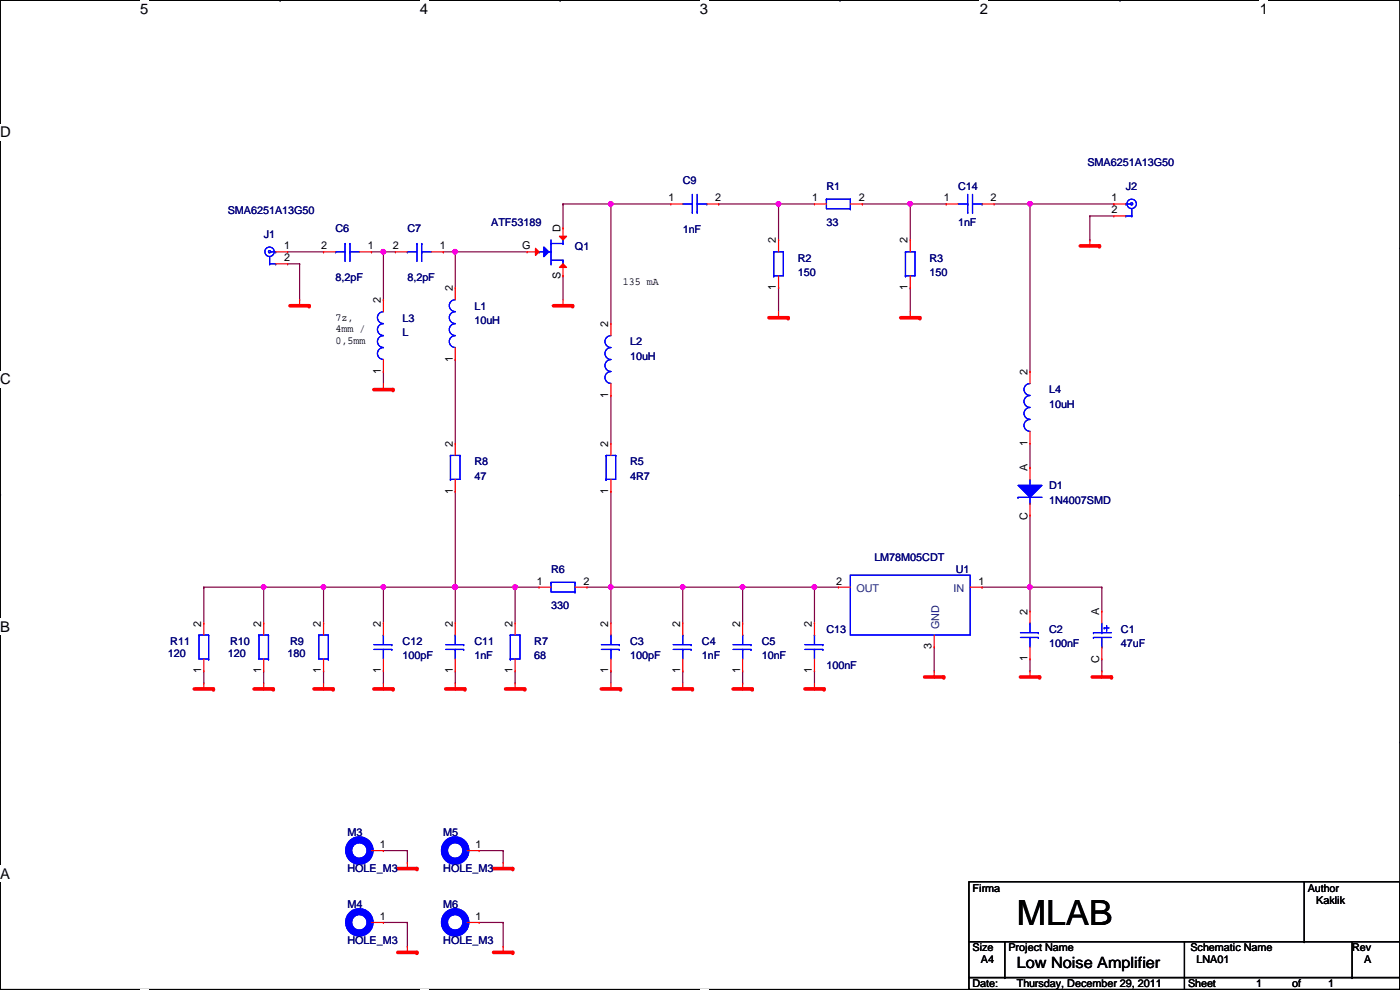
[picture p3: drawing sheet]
<svg xmlns="http://www.w3.org/2000/svg" width="297mm" height="210mm" viewBox="0 0 297 210" stroke-linecap="round" stroke-linejoin="round" font-family="sans-serif">
<path d="M.1 .1h296.9v209.8h-296.9z" fill="none" stroke="#000" stroke-width=".25"/>
<g fill="#fff">
<path d="M29.7 .1h1.8v3.5h-1.8z"/>
<path d="M29.7 209.9h1.8z"/>
</g>
<path d="M59.4 .1h.1M59.4 209.9h.1" fill="none" stroke="#000" stroke-width=".25"/>
<g fill="#fff">
<path d="M89.1 .1h1.7v3.5h-1.7z"/>
<path d="M89.1 209.9h1.7z"/>
</g>
<path d="M118.8 .1h.1M118.8 209.9h.1" fill="none" stroke="#000" stroke-width=".25"/>
<g fill="#fff">
<path d="M148.5 .1h1.7v3.5h-1.7z"/>
<path d="M148.5 209.9h1.7z"/>
</g>
<path d="M178.2 .1h.1M178.2 209.9h.1" fill="none" stroke="#000" stroke-width=".25"/>
<g fill="#fff">
<path d="M207.9 .1h1.7v3.5h-1.7z"/>
<path d="M207.9 209.9h1.7z"/>
</g>
<path d="M237.6 .1h.1M237.6 209.9h.1" fill="none" stroke="#000" stroke-width=".25"/>
<g fill="#fff">
<path d="M267.3 .1h1.7v3.5h-1.7z"/>
<path d="M267.3 209.9h1.7z"/>
<path d="M.1 26.3h2.2v3.5h-2.2z"/>
<path d="M297 26.3v3.5z"/>
<path d="M.1 78.7h2.2v3.5h-2.2z"/>
<path d="M297 78.7v3.5z"/>
</g>
<path d="M.1 52.5h.1M297 52.5h.1" fill="none" stroke="#000" stroke-width=".25"/>
<g fill="#fff">
<path d="M.1 131.2h2v3.5h-2z"/>
<path d="M297 131.2v3.5z"/>
</g>
<path d="M.1 105h.1M297 105h.1" fill="none" stroke="#000" stroke-width=".25"/>
<path d="M.1 105h.1M297 105h.1" fill="none" stroke="#000" stroke-width=".21"/>
<g fill="#fff">
<path d="M.1 183.7h2v3.4h-2z"/>
<path d="M297 183.7v3.4z"/>
</g>
<path d="M.1 157.4h.1M297 157.4h.1" fill="none" stroke="#000" stroke-width=".25"/>
<path d="M96.6 53.4h.1M96.6 53.4h15.2" fill="none" stroke="#800040" stroke-width=".25"/>
<circle cx="96.6" cy="53.4" r=".49" fill="#f0f"/>
<circle cx="96.6" cy="53.4" r=".49" fill="none" stroke="#f0f" stroke-width=".25"/>
<path d="M81.3 53.4h.1M81.3 53.4h2.6M119.4 43.3h.1M119.4 43.3v5M129.6 43.3h.1M129.6 43.3h12.7M165.2 43.3h.1M165.2 43.3h7.6" fill="none" stroke="#800040" stroke-width=".25"/>
<circle cx="165.1" cy="43.2" r=".49" fill="#f0f"/>
<circle cx="165.1" cy="43.2" r=".49" fill="none" stroke="#f0f" stroke-width=".25"/>
<path d="M165.2 43.3h.1M165.2 43.3v7.6M182.9 43.3h.1M182.9 43.3h10.2" fill="none" stroke="#800040" stroke-width=".25"/>
<circle cx="193.1" cy="43.2" r=".49" fill="#f0f"/>
<circle cx="193.1" cy="43.2" r=".49" fill="none" stroke="#f0f" stroke-width=".25"/>
<path d="M119.4 58.5h.1M119.4 58.5v5.1M193.1 43.3h.1M193.1 43.3v7.6M165.2 61h.1M165.2 61v5.1M193.1 61h.1M193.1 61v5.1M218.5 124.6h.1M218.5 124.6h15.2" fill="none" stroke="#800040" stroke-width=".25"/>
<circle cx="218.5" cy="124.5" r=".49" fill="#f0f"/>
<circle cx="218.5" cy="124.5" r=".49" fill="none" stroke="#f0f" stroke-width=".25"/>
<path d="M129.6 124.6h.1M129.6 124.6h15.2M129.6 124.6v7.6M144.8 124.6h.1M144.8 124.6v7.6M172.8 124.6h.1M172.8 124.6h5.1M218.5 124.6h.1M218.5 124.6v5M233.7 124.6h.1M233.7 124.6v5" fill="none" stroke="#800040" stroke-width=".25"/>
<circle cx="129.6" cy="124.5" r=".49" fill="#f0f"/>
<circle cx="129.6" cy="124.5" r=".49" fill="none" stroke="#f0f" stroke-width=".25"/>
<path d="M144.8 124.6h.1M144.8 124.6h12.7M157.5 124.6h.1M157.5 124.6v7.6" fill="none" stroke="#800040" stroke-width=".25"/>
<circle cx="144.8" cy="124.5" r=".49" fill="#f0f"/>
<circle cx="144.8" cy="124.5" r=".49" fill="none" stroke="#f0f" stroke-width=".25"/>
<g fill="none" stroke="#800040" stroke-width=".25">
<path d="M61 53.4h7.6M61 56h2.6M63.6 56h.1M63.6 56v7.6M68.6 53.4h.1M78.8 53.4h.1M78.8 53.4h2.5v10.2M94 53.4h.1M94 53.4h2.6M152.5 43.3h.1M152.5 43.3h12.7M231.2 45.8h.1"/>
<path d="M231.2 50.9h.1M231.2 45.8h5.1M231.2 45.8v5.1M63.6 63.6h.1M81.3 63.6h.1M208.3 124.6h.1M208.3 124.6h10.2"/>
</g>
<circle cx="81.3" cy="53.4" r=".49" fill="#f0f"/>
<circle cx="81.3" cy="53.4" r=".49" fill="none" stroke="#f0f" stroke-width=".25"/>
<path d="M129.6 43.3h.1M129.6 43.3v25.4M81.3 78.8h.1M81.3 78.8v2.6" fill="none" stroke="#800040" stroke-width=".25"/>
<circle cx="129.6" cy="43.2" r=".49" fill="#f0f"/>
<circle cx="129.6" cy="43.2" r=".49" fill="none" stroke="#f0f" stroke-width=".25"/>
<path d="M119.4 43.3h.1M119.4 43.3h10.2M96.6 104.2h.1M96.6 104.2v20.4M55.9 124.6h.1M55.9 124.6h12.7" fill="none" stroke="#800040" stroke-width=".25"/>
<circle cx="96.6" cy="124.5" r=".49" fill="#f0f"/>
<circle cx="96.6" cy="124.5" r=".49" fill="none" stroke="#f0f" stroke-width=".25"/>
<g fill="none" stroke="#800040" stroke-width=".25">
<path d="M96.6 53.4h.1M96.6 53.4v7.6M96.6 76.3h.1M96.6 76.3v17.8M129.6 83.9h.1M129.6 83.9v10.2M129.6 104.2h.1M129.6 104.2v20.4M68.6 124.6h.1M68.6 124.6v7.6M81.3 124.6h.1M81.3 124.6h28"/>
<path d="M109.3 124.6h.1M124.5 124.6h5.1M129.6 124.6h.1"/>
</g>
<circle cx="81.3" cy="124.5" r=".49" fill="#f0f"/>
<circle cx="81.3" cy="124.5" r=".49" fill="none" stroke="#f0f" stroke-width=".25"/>
<path d="M81.3 124.6h.1M81.3 124.6v7.6M96.6 124.6h.1M96.6 124.6v7.6" fill="none" stroke="#800040" stroke-width=".25"/>
<circle cx="96.6" cy="124.5" r=".49" fill="#f0f"/>
<circle cx="96.6" cy="124.5" r=".49" fill="none" stroke="#f0f" stroke-width=".25"/>
<path d="M109.3 124.6h.1M109.3 124.6v7.6" fill="none" stroke="#800040" stroke-width=".25"/>
<circle cx="109.3" cy="124.5" r=".49" fill="#f0f"/>
<circle cx="109.3" cy="124.5" r=".49" fill="none" stroke="#f0f" stroke-width=".25"/>
<path d="M68.6 124.6h.1M68.6 124.6h12.7M109.3 124.6h.1M109.3 124.6h5.1" fill="none" stroke="#800040" stroke-width=".25"/>
<circle cx="68.6" cy="124.5" r=".49" fill="#f0f"/>
<circle cx="68.6" cy="124.5" r=".49" fill="none" stroke="#f0f" stroke-width=".25"/>
<g fill="none" stroke="#800040" stroke-width=".25">
<path d="M236.3 43.3h.1M236.3 43.3h-17.8v35.5M218.5 78.8h.1M198.2 137.3v5M68.6 142.3h.1M68.6 142.3v2.6M81.3 144.9h.1M81.3 142.3v2.6M96.6 144.9h.1M96.6 142.3v2.6M109.3 144.9h.1M109.3 142.3v2.6"/>
<path d="M129.6 142.3h.1M129.6 142.3v2.6M144.8 142.3h.1M144.8 142.3v2.6M198.2 142.3h.1"/>
</g>
<circle cx="218.5" cy="43.2" r=".49" fill="#f0f"/>
<circle cx="218.5" cy="43.2" r=".49" fill="none" stroke="#f0f" stroke-width=".25"/>
<path d="M218.5 109.3v15.3M172.8 124.6h.1M172.8 124.6v7.6M218.5 124.6h.1M218.5 139.8v2.5M233.7 139.8v2.5M157.5 144.9h.1M157.5 142.3v2.6M172.8 142.3h.1M172.8 142.3v2.6M218.5 142.3h.1M233.7 142.3h.1" fill="none" stroke="#800040" stroke-width=".25"/>
<circle cx="172.8" cy="124.5" r=".49" fill="#f0f"/>
<circle cx="172.8" cy="124.5" r=".49" fill="none" stroke="#f0f" stroke-width=".25"/>
<path d="M157.5 124.6h.1M157.5 124.6h15.3" fill="none" stroke="#800040" stroke-width=".25"/>
<circle cx="157.5" cy="124.5" r=".49" fill="#f0f"/>
<circle cx="157.5" cy="124.5" r=".49" fill="none" stroke="#f0f" stroke-width=".25"/>
<g fill="none" stroke="#800040" stroke-width=".25">
<path d="M193.1 43.3h7.6M200.7 43.3h.1M210.9 43.3h7.6M218.5 43.3h.1M218.5 99.2h.1M218.5 94.1v5.1M43.2 124.6h.1M43.2 124.6v7.6M55.9 124.6h.1M55.9 124.6v7.6M81.3 180.4h5.1M81.3 195.7h5.1"/>
<path d="M86.4 180.4h.1M86.4 183h.1M86.4 195.7h.1M86.4 180.4v2.6M86.4 195.7v5.1M101.7 180.4h5M101.7 195.7h5M106.7 195.7h.1M106.7 180.4h.1M106.7 183h.1M106.7 180.4v2.6M106.7 195.7v5.1"/>
<path d="M86.4 200.8h.1M106.7 200.8h.1"/>
</g>
<circle cx="55.9" cy="124.5" r=".49" fill="#f0f"/>
<circle cx="55.9" cy="124.5" r=".49" fill="none" stroke="#f0f" stroke-width=".25"/>
<path d="M43.2 124.6h.1M43.2 124.6h12.7M43.2 144.9h.1M43.2 142.3v2.6M55.9 144.9h.1M55.9 142.3v2.6" fill="none" stroke="#800040" stroke-width=".25"/>
<path d="M165.2 67.4h.1M165.2 66.1v1.3" fill="none" stroke="#f00" stroke-width=".25"/>
<path d="M163.1 67.4h4.1" fill="none" stroke="#f00" stroke-width=".76"/>
<circle cx="167.2" cy="67.4" r=".38" fill="#f00"/>
<path d="M193.1 67.4h.1M193.1 66.1v1.3" fill="none" stroke="#f00" stroke-width=".25"/>
<path d="M191.1 67.4h4" fill="none" stroke="#f00" stroke-width=".76"/>
<circle cx="195.1" cy="67.4" r=".38" fill="#f00"/>
<path d="M119.4 64.9h.1M119.4 63.6v1.3" fill="none" stroke="#f00" stroke-width=".25"/>
<path d="M117.4 64.9h4.1" fill="none" stroke="#f00" stroke-width=".76"/>
<circle cx="121.5" cy="64.9" r=".38" fill="#f00"/>
<path d="M81.3 82.6h.1M81.3 81.4v1.2" fill="none" stroke="#f00" stroke-width=".25"/>
<path d="M79.3 82.6h4.1" fill="none" stroke="#f00" stroke-width=".76"/>
<circle cx="83.4" cy="82.6" r=".38" fill="#f00"/>
<path d="M198.2 143.6h.1M198.2 142.3v1.3" fill="none" stroke="#f00" stroke-width=".25"/>
<path d="M196.2 143.6h4" fill="none" stroke="#f00" stroke-width=".76"/>
<circle cx="200.2" cy="143.6" r=".38" fill="#f00"/>
<path d="M157.5 146.1h.1M157.5 144.9v1.2" fill="none" stroke="#f00" stroke-width=".25"/>
<path d="M155.5 146.1h4.1" fill="none" stroke="#f00" stroke-width=".76"/>
<circle cx="159.6" cy="146.1" r=".38" fill="#f00"/>
<path d="M144.8 146.1h.1M144.8 144.9v1.2" fill="none" stroke="#f00" stroke-width=".25"/>
<path d="M142.8 146.1h4.1" fill="none" stroke="#f00" stroke-width=".76"/>
<circle cx="146.9" cy="146.1" r=".38" fill="#f00"/>
<path d="M129.6 146.1h.1M129.6 144.9v1.2" fill="none" stroke="#f00" stroke-width=".25"/>
<path d="M127.6 146.1h4" fill="none" stroke="#f00" stroke-width=".76"/>
<circle cx="131.6" cy="146.1" r=".38" fill="#f00"/>
<path d="M63.6 64.9h.1M63.6 63.6v1.3" fill="none" stroke="#f00" stroke-width=".25"/>
<path d="M61.5 64.9h4.1" fill="none" stroke="#f00" stroke-width=".76"/>
<circle cx="65.6" cy="64.9" r=".38" fill="#f00"/>
<path d="M231.2 52.2h.1M231.2 50.9v1.3" fill="none" stroke="#f00" stroke-width=".25"/>
<path d="M229.2 52.2h4" fill="none" stroke="#f00" stroke-width=".76"/>
<circle cx="233.2" cy="52.2" r=".38" fill="#f00"/>
<path d="M68.6 146.1h.1M68.6 144.9v1.2" fill="none" stroke="#f00" stroke-width=".25"/>
<path d="M66.6 146.1h4.1" fill="none" stroke="#f00" stroke-width=".76"/>
<circle cx="70.7" cy="146.1" r=".38" fill="#f00"/>
<path d="M109.3 146.1h.1M109.3 144.9v1.2" fill="none" stroke="#f00" stroke-width=".25"/>
<path d="M107.2 146.1h4.1" fill="none" stroke="#f00" stroke-width=".76"/>
<circle cx="111.3" cy="146.1" r=".38" fill="#f00"/>
<path d="M96.6 146.1h.1M96.6 144.9v1.2" fill="none" stroke="#f00" stroke-width=".25"/>
<path d="M94.5 146.1h4.1" fill="none" stroke="#f00" stroke-width=".76"/>
<circle cx="98.6" cy="146.1" r=".38" fill="#f00"/>
<path d="M81.3 146.1h.1M81.3 144.9v1.2" fill="none" stroke="#f00" stroke-width=".25"/>
<path d="M79.3 146.1h4.1" fill="none" stroke="#f00" stroke-width=".76"/>
<circle cx="83.4" cy="146.1" r=".38" fill="#f00"/>
<path d="M218.5 143.6h.1M218.5 142.3v1.3" fill="none" stroke="#f00" stroke-width=".25"/>
<path d="M216.5 143.6h4" fill="none" stroke="#f00" stroke-width=".76"/>
<circle cx="220.5" cy="143.6" r=".38" fill="#f00"/>
<path d="M233.7 143.6h.1M233.7 142.3v1.3" fill="none" stroke="#f00" stroke-width=".25"/>
<path d="M231.7 143.6h4.1" fill="none" stroke="#f00" stroke-width=".76"/>
<circle cx="235.8" cy="143.6" r=".38" fill="#f00"/>
<path d="M172.8 146.1h.1M172.8 144.9v1.2" fill="none" stroke="#f00" stroke-width=".25"/>
<path d="M170.8 146.1h4" fill="none" stroke="#f00" stroke-width=".76"/>
<circle cx="174.8" cy="146.1" r=".38" fill="#f00"/>
<path d="M86.4 184.2h.1M86.4 183v1.2" fill="none" stroke="#f00" stroke-width=".25"/>
<path d="M84.4 184.2h4.1" fill="none" stroke="#f00" stroke-width=".76"/>
<circle cx="88.5" cy="184.2" r=".38" fill="#f00"/>
<path d="M86.4 202h.1M86.4 200.8v1.2" fill="none" stroke="#f00" stroke-width=".25"/>
<path d="M84.4 202h4.1" fill="none" stroke="#f00" stroke-width=".76"/>
<circle cx="88.5" cy="202" r=".38" fill="#f00"/>
<path d="M106.7 202h.1M106.7 200.8v1.2" fill="none" stroke="#f00" stroke-width=".25"/>
<path d="M104.7 202h4.1" fill="none" stroke="#f00" stroke-width=".76"/>
<circle cx="108.8" cy="202" r=".38" fill="#f00"/>
<path d="M106.7 184.2h.1M106.7 183v1.2" fill="none" stroke="#f00" stroke-width=".25"/>
<path d="M104.7 184.2h4.1" fill="none" stroke="#f00" stroke-width=".76"/>
<circle cx="108.8" cy="184.2" r=".38" fill="#f00"/>
<path d="M55.9 146.1h.1M55.9 144.9v1.2" fill="none" stroke="#f00" stroke-width=".25"/>
<path d="M53.9 146.1h4.1" fill="none" stroke="#f00" stroke-width=".76"/>
<circle cx="58" cy="146.1" r=".38" fill="#f00"/>
<path d="M43.2 146.1h.1M43.2 144.9v1.2" fill="none" stroke="#f00" stroke-width=".25"/>
<path d="M41.2 146.1h4.1" fill="none" stroke="#f00" stroke-width=".76"/>
<circle cx="45.3" cy="146.1" r=".38" fill="#f00"/>
<path d="M205.6 187h91.4v12.7h-91.4zM205.6 199.7h91.4v7.7h-91.4zM213.2 199.7v7.7M251.3 199.7v10.2M276.7 199.7h.1M276.7 187v12.7M286.8 199.7v7.7M205.6 207.4h91.4v2.5h-91.4zM213.2 207.4h.1M251.3 207.4h.1M251.3 209.9h.1M286.8 207.4h.1" fill="none" stroke="#000" stroke-width=".25"/>
<path d="M144.8 43.3h2.1M146.9 43.3h.1M146.9 45h.1M146.9 41.2v3.8M147.9 45h.1M147.9 43.3h2M147.9 41.2v3.8M149.9 43.3h.1M216 105.5h.1M216 105.5h5M218.5 106.8h.1M218.5 105.5v1.3" fill="none" stroke="#00f" stroke-width=".25"/>
<path d="M142.3 43.3h.1M142.3 43.3h2.5M149.9 43.3h2.6M152.5 43.3h.1" fill="none" stroke="#f00" stroke-width=".25"/>
<path d="M216 103h5l-2.5 2.5z" fill="#00f"/>
<path d="M216 103h5l-2.5 2.5zM216 105.5h.1M216 105.5h5M218.5 103h.1M218.5 106.8h.1M218.5 101.7v1.3M218.5 105.5v1.3" fill="none" stroke="#00f" stroke-width=".25"/>
<path d="M216 103h5l-2.5 2.5z" fill="#00f"/>
<g fill="none" stroke="#00f" stroke-width=".25">
<path d="M71.2 53.4h.1M71.2 53.4h2M73.2 51.6h.1M73.2 51.6v3.9M74.2 53.4h.1M74.2 51.6h.1M74.2 53.4h2.1M74.2 51.6v3.9M86.4 53.4h.1M86.4 53.4h2.1M88.5 51.6h.1M88.5 51.6v3.9"/>
<path d="M89.5 53.4h.1M89.5 51.6h.1M89.5 53.4h2M89.5 51.6v3.9M164.1 58.5h.1M164.1 53.4h.1M164.1 53.4h2.1M164.1 53.4v5.1M166.2 53.4h.1M166.2 53.4v5.1h-2.1M175.3 42.3h.1M175.3 42.3v2h5.1"/>
<path d="M175.3 42.3h5.1M180.4 44.3h.1M180.4 42.3h.1M180.4 42.3v2M192.1 58.5h.1M192.1 53.4h.1M192.1 53.4h2M192.1 53.4v5.1M194.1 53.4h.1M194.1 53.4v5.1h-2M203.3 43.3h2M205.3 43.3h.1"/>
<path d="M205.3 45h.1M205.3 41.2v3.8M206.3 45h.1M206.3 43.3h2M206.3 41.2v3.8M208.3 43.3h.1M238.8 45.8h.1M238.8 43.3h.1M238.8 43.3h1M238.8 45.8h1.3M239.9 43.1h.3v.3h-.3zM240.1 45.8h.1"/>
<path d="M240.1 44.3v1.5M81.3 71.2a1.25 1.25 0 0 0-1.2 1.3 1.25 1.25 0 0 0 1.2 1.2M81.3 73.7a1.25 1.25 0 0 0-1.2 1.3 1.25 1.25 0 0 0 1.2 1.2M81.3 68.7a1.25 1.25 0 0 0-1.2 1.2 1.25 1.25 0 0 0 1.2 1.3M81.3 66.1a1.25 1.25 0 0 0-1.2 1.3 1.25 1.25 0 0 0 1.2 1.2M95.6 96.6h.1M95.6 96.6v5.1M95.6 96.6h2M97.6 96.6h.1M97.6 96.6v5.1h-2M95.6 101.7h.1M216 103h5l-2.5 2.5z"/>
<path d="M218.5 103h.1M218.5 101.7v1.3M79.3 137.8h3.8M79.3 136.7h3.8M81.3 137.8h.1M81.3 134.7h.1M81.3 134.7v2M81.3 137.8v2M83.1 137.8h.1M83.1 136.7h.1M127.6 137.8h3.8M127.6 136.7h3.8"/>
<path d="M129.6 137.8h.1M129.6 134.7h.1M129.6 134.7v2M129.6 137.8v2M131.4 137.8h.1M131.4 136.7h.1M142.8 137.8h3.8M142.8 136.7h3.8M144.8 137.8h.1M144.8 134.7h.1M144.8 134.7v2M144.8 137.8v2"/>
<path d="M146.6 137.8h.1M146.6 136.7h.1M155.5 137.8h3.8M155.5 136.7h3.8M157.5 137.8h.1M157.5 134.7h.1M157.5 134.7v2M157.5 137.8v2M159.3 137.8h.1M159.3 136.7h.1M170.8 137.8h3.8M170.8 136.7h3.8"/>
<path d="M172.8 137.8h.1M172.8 134.7h.1M172.8 134.7v2M172.8 137.8v2M174.6 137.8h.1M174.6 136.7h.1M180.4 122h25.4v12.7h-25.4zM216.5 135.2h3.8M216.5 134.2h3.8M218.5 135.2h.1M218.5 132.2h.1M218.5 132.2v2"/>
<path d="M218.5 135.2v2.1M220.3 135.2h.1M220.3 134.2h.1M78.5 195.7h.1M78.5 195.7h.3M98.9 180.4h.1M98.9 180.4h.2"/>
<circle cx="240.1" cy="43.2" r="1"/>
</g>
<g fill="none" stroke="#f00" stroke-width=".25">
<path d="M68.6 53.4h.1M68.6 53.4h2.6M76.3 53.4h2.5M78.8 53.4h.1M83.9 53.4h.1M83.9 53.4h2.5M91.5 53.4h2.5M94 53.4h.1M165.2 50.9h.1M165.2 50.9v2.5M165.2 58.5v2.5M172.8 43.3h.1"/>
<path d="M172.8 43.3h2.5M180.4 43.3h2.5M182.9 43.3h.1M193.1 50.9h.1M193.1 50.9v2.5M193.1 58.5v2.5M200.7 43.3h.1M200.7 43.3h2.6M208.3 43.3h2.6M210.9 43.3h.1M236.3 43.3h.1M236.3 45.8h.1"/>
<path d="M236.3 43.3h2.5M236.3 45.8h2.5M81.3 78.8h.1M81.3 63.6h.1M81.3 63.6v2.5M81.3 76.3v2.5M165.2 61h.1M193.1 61h.1M96.6 94.1h.1M96.6 94.1v2.5M218.5 99.2h.1M218.5 99.2v2.5"/>
<path d="M96.6 104.2h.1M96.6 101.7v2.5M218.5 109.3h.1M218.5 106.8v2.5M81.3 132.2h.1M81.3 132.2v2.5M81.3 139.8v2.5M129.6 132.2h.1M129.6 132.2v2.5M129.6 139.8v2.5M144.8 132.2h.1M144.8 132.2v2.5"/>
<path d="M144.8 139.8v2.5M157.5 132.2h.1M157.5 132.2v2.5M157.5 139.8v2.5M172.8 132.2h.1M172.8 132.2v2.5M172.8 139.8v2.5M177.9 124.6h.1M177.9 124.6h2.5M198.2 137.3h.1M198.2 134.7v2.6M205.8 124.6h2.5"/>
<path d="M208.3 124.6h.1M218.5 139.8h.1M218.5 129.6h.1M218.5 129.6v2.6M218.5 137.3v2.5M81.3 142.3h.1M129.6 142.3h.1M144.8 142.3h.1M157.5 142.3h.1M172.8 142.3h.1M78.8 195.7h2.5M81.3 195.7h.1"/>
<path d="M99.1 180.4h2.6M101.7 180.4h.1"/>
</g>
<g fill="none" stroke="#00f" stroke-width="1.5">
<circle cx="76.2" cy="195.7" r="2.27"/>
<circle cx="96.6" cy="180.4" r="2.27"/>
</g>
<path d="M115.4 52.4l1 1-1 1z" fill="#00f"/>
<g fill="none" stroke="#00f" stroke-width=".25">
<path d="M114.4 53.4h.1M114.4 53.4h1M115.4 52.4l1 1-1 1zM116.4 53.4h.5M116.9 51.6h.1M116.9 56h.1M116.9 53.4h.1M116.9 51.6h2.5M116.9 50.9v5.1M116.9 55.2h2.5M119.4 51.6h.1M119.4 55.2h.1"/>
<path d="M119.4 56h.1M119.4 50.9v.7M119.4 55.2v.8"/>
</g>
<path d="M115.4 52.4l1 1-1 1z" fill="#00f"/>
<g fill="none" stroke="#00f" stroke-width=".25">
<path d="M114.4 53.4h.1M114.4 53.4h1M115.4 52.4l1 1-1 1zM116.4 53.4h.5M116.9 51.6h.1M116.9 56h.1M116.9 53.4h.1M116.9 51.6h2.5M116.9 50.9v5.1M116.9 55.2h2.5M119.4 51.6h.1M119.4 55.2h.1"/>
<path d="M119.4 56h.1M119.4 50.9v.7M119.4 55.2v.8"/>
</g>
<path d="M113.6 52.7l.8 .7-.8 .8z" fill="#f00"/>
<path d="M111.8 53.4h.1M111.8 53.4h2.6M113.6 52.7l.8 .7-.8 .8z" fill="none" stroke="#f00" stroke-width=".25"/>
<path d="M118.7 50.1h1.5l-.8 .8z" fill="#f00"/>
<path d="M118.7 50.1h1.5l-.8 .8zM119.4 48.3h.1M119.4 48.3v2.6" fill="none" stroke="#f00" stroke-width=".25"/>
<path d="M118.7 56.7l.7-.7 .8 .7z" fill="#f00"/>
<g fill="none" stroke="#f00" stroke-width=".25">
<path d="M58.5 53.4h2.5M58.5 56h2.5M61 53.4h.1M61 56h.1M118.7 56.7l.7-.7 .8 .7zM119.4 58.5h.1M119.4 56v2.5M96.6 76.3h.1M96.6 61h.1M96.6 61v2.6M96.6 73.7v2.6M129.6 68.7h.1"/>
<path d="M129.6 68.7v2.5M218.5 78.8h.1M218.5 78.8v2.6M129.6 94.1h.1M129.6 83.9h.1M129.6 81.4v2.5M129.6 94.1v2.5M218.5 94.1h.1M218.5 91.5v2.6M129.6 104.2h.1M129.6 101.7v2.5M43.2 132.2h.1"/>
<path d="M43.2 132.2v2.5M43.2 139.8v2.5M55.9 132.2h.1M55.9 132.2v2.5M55.9 139.8v2.5M68.6 132.2h.1M68.6 132.2v2.5M68.6 139.8v2.5M96.6 132.2h.1M96.6 132.2v2.5M96.6 139.8v2.5M109.3 132.2h.1"/>
<path d="M109.3 132.2v2.5M109.3 139.8v2.5M114.4 124.6h.1M114.4 124.6h2.5M122 124.6h2.5M124.5 124.6h.1M233.7 129.6h.1M233.7 139.8h.1M233.7 129.6v2.6M233.7 137.3v2.5M43.2 142.3h.1M55.9 142.3h.1"/>
<path d="M68.6 142.3h.1M96.6 142.3h.1M109.3 142.3h.1M78.8 180.4h2.5M81.3 180.4h.1M99.1 195.7h2.6M101.7 195.7h.1"/>
</g>
<g fill="none" stroke="#00f" stroke-width="1.5">
<circle cx="76.2" cy="180.4" r="2.27"/>
<circle cx="96.6" cy="195.7" r="2.27"/>
</g>
<g fill="none" stroke="#00f" stroke-width=".25">
<path d="M57 53.2h.3v.4h-.3zM57.2 56h.1M57.2 54.4v1.6M57.2 56h1.3M57.5 53.4h1M58.5 56h.1M58.5 53.4h.1M96.6 68.7a1.25 1.25 0 0 0-1.3 1.2 1.25 1.25 0 0 0 1.3 1.3M96.6 71.2a1.25 1.25 0 0 0-1.3 1.3 1.25 1.25 0 0 0 1.3 1.2M96.6 66.1a1.25 1.25 0 0 0-1.3 1.3 1.25 1.25 0 0 0 1.3 1.2M96.6 63.6a1.25 1.25 0 0 0-1.3 1.2 1.25 1.25 0 0 0 1.3 1.3M129.6 73.7a1.27 1.27 0 0 0-1.3 1.3 1.27 1.27 0 0 0 1.3 1.3 1.25 1.25 0 0 0-1.3 1.2 1.25 1.25 0 0 0 1.3 1.3 1.27 1.27 0 0 0-1.3 1.3 1.27 1.27 0 0 0 1.3 1.2"/>
<path d="M129.6 71.2a1.25 1.25 0 0 0-1.3 1.3 1.25 1.25 0 0 0 1.3 1.2M128.6 96.6h.1M128.6 96.6v5.1M128.6 96.6h2M130.6 96.6h.1M130.6 96.6v5.1h-2M218.5 86.4a1.25 1.25 0 0 0-1.3 1.3 1.25 1.25 0 0 0 1.3 1.2M218.5 89a1.25 1.25 0 0 0-1.3 1.2 1.25 1.25 0 0 0 1.3 1.3M218.5 83.9a1.25 1.25 0 0 0-1.3 1.3 1.25 1.25 0 0 0 1.3 1.2M218.5 81.4a1.25 1.25 0 0 0-1.3 1.2 1.25 1.25 0 0 0 1.3 1.3M128.6 101.7h.1M42.2 134.7h.1"/>
<path d="M42.2 134.7v5.1h2.1M42.2 134.7h2.1M44.3 139.8h.1M44.3 134.7h.1M44.3 134.7v5.1M54.9 134.7h.1M54.9 134.7v5.1h2.1M54.9 134.7h2.1M57 139.8h.1M57 134.7h.1M57 134.7v5.1M67.6 134.7h.1"/>
<path d="M67.6 134.7v5.1h2.1M67.6 134.7h2.1M69.7 139.8h.1M69.7 134.7h.1M69.7 134.7v5.1M94.5 137.8h3.9M94.5 136.7h3.9M96.6 137.8h.1M96.6 134.7h.1M96.6 134.7v2M96.6 137.8v2M98.4 137.8h.1"/>
<path d="M98.4 136.7h.1M108.3 139.8h.1M108.3 134.7h.1M108.3 134.7v5.1M108.3 134.7h2M110.3 134.7h.1M110.3 134.7v5.1h-2M116.9 123.5h.1M116.9 123.5v2.1h5.1M116.9 123.5h5.1M122 125.6h.1M122 123.5h.1"/>
<path d="M122 123.5v2.1M232 134.2h.1M232 135.2h.1M232 134.2h3.8M232 135.2h3.8M233.7 134.2h.1M233.7 137.3h.1M233.7 132.2v2M233.7 135.2v2.1M234.3 133.2h.1M234.3 133.2h1M234.8 133.7h.1"/>
<path d="M234.8 132.7v1M78.5 180.4h.1M78.5 180.4h.3M98.9 195.7h.1M98.9 195.7h.2"/>
<circle cx="57.2" cy="53.4" r="1"/>
</g>
<circle cx="96.6" cy="53.4" r=".49" fill="#f0f"/>
<circle cx="96.6" cy="53.4" r=".49" fill="none" stroke="#f0f" stroke-width=".25"/>
<circle cx="165.1" cy="43.2" r=".49" fill="#f0f"/>
<circle cx="165.1" cy="43.2" r=".49" fill="none" stroke="#f0f" stroke-width=".25"/>
<circle cx="193.1" cy="43.2" r=".49" fill="#f0f"/>
<circle cx="193.1" cy="43.2" r=".49" fill="none" stroke="#f0f" stroke-width=".25"/>
<circle cx="218.5" cy="124.5" r=".49" fill="#f0f"/>
<circle cx="218.5" cy="124.5" r=".49" fill="none" stroke="#f0f" stroke-width=".25"/>
<circle cx="129.6" cy="124.5" r=".49" fill="#f0f"/>
<circle cx="129.6" cy="124.5" r=".49" fill="none" stroke="#f0f" stroke-width=".25"/>
<circle cx="144.8" cy="124.5" r=".49" fill="#f0f"/>
<circle cx="144.8" cy="124.5" r=".49" fill="none" stroke="#f0f" stroke-width=".25"/>
<circle cx="81.3" cy="53.4" r=".49" fill="#f0f"/>
<circle cx="81.3" cy="53.4" r=".49" fill="none" stroke="#f0f" stroke-width=".25"/>
<circle cx="129.6" cy="43.2" r=".49" fill="#f0f"/>
<circle cx="129.6" cy="43.2" r=".49" fill="none" stroke="#f0f" stroke-width=".25"/>
<circle cx="96.6" cy="124.5" r=".49" fill="#f0f"/>
<circle cx="96.6" cy="124.5" r=".49" fill="none" stroke="#f0f" stroke-width=".25"/>
<circle cx="81.3" cy="124.5" r=".49" fill="#f0f"/>
<circle cx="81.3" cy="124.5" r=".49" fill="none" stroke="#f0f" stroke-width=".25"/>
<circle cx="96.6" cy="124.5" r=".49" fill="#f0f"/>
<circle cx="96.6" cy="124.5" r=".49" fill="none" stroke="#f0f" stroke-width=".25"/>
<circle cx="109.3" cy="124.5" r=".49" fill="#f0f"/>
<circle cx="109.3" cy="124.5" r=".49" fill="none" stroke="#f0f" stroke-width=".25"/>
<circle cx="68.6" cy="124.5" r=".49" fill="#f0f"/>
<circle cx="68.6" cy="124.5" r=".49" fill="none" stroke="#f0f" stroke-width=".25"/>
<circle cx="218.5" cy="43.2" r=".49" fill="#f0f"/>
<circle cx="218.5" cy="43.2" r=".49" fill="none" stroke="#f0f" stroke-width=".25"/>
<circle cx="172.8" cy="124.5" r=".49" fill="#f0f"/>
<circle cx="172.8" cy="124.5" r=".49" fill="none" stroke="#f0f" stroke-width=".25"/>
<circle cx="157.5" cy="124.5" r=".49" fill="#f0f"/>
<circle cx="157.5" cy="124.5" r=".49" fill="none" stroke="#f0f" stroke-width=".25"/>
<circle cx="55.9" cy="124.5" r=".49" fill="#f0f"/>
<circle cx="55.9" cy="124.5" r=".49" fill="none" stroke="#f0f" stroke-width=".25"/>
<text font-size="7.4" x="215.7" y="196.2">MLAB</text>
<text font-size="3.3" x="215.7" y="205.2">Low Noise Amplifier</text>
<g font-size="3.1">
<text x="29.7" y="2.9">5</text>
<text x="89.1" y="2.9">4</text>
<text x="148.5" y="2.9">3</text>
<text x="207.9" y="2.9">2</text>
<text x="267.3" y="2.9">1</text>
<text x=".1" y="29.1">D</text>
<text x=".1" y="81.5">C</text>
<text x=".1" y="134">B</text>
<text x=".1" y="186.4">A</text>
</g>
<g font-size="2.3" fill="#000080">
<text x="230.7" y="35.2">SMA6251A13G50</text>
<text x="144.8" y="39">C9</text>
<text x="175.3" y="40.3">R1</text>
<text x="203.3" y="40.3">C14</text>
<text x="238.8" y="40.3">J2</text>
<text x="48.3" y="45.3">SMA6251A13G50</text>
<text x="104.2" y="47.9">ATF53189</text>
<text x="175.3" y="47.9">33</text>
<text x="203.3" y="47.9">1nF</text>
<text x="55.9" y="50.4">J1</text>
<text x="71.2" y="49.2">C6</text>
<text x="86.4" y="49.2">C7</text>
<text x="122" y="53">Q1</text>
<text x="144.8" y="49.4">1nF</text>
<text x="71.2" y="59.6">8,2pF</text>
<text x="86.4" y="59.6">8,2pF</text>
<text x="169.2" y="55.5">R2</text>
<text x="169.2" y="58.6">150</text>
<text x="197.2" y="55.5">R3</text>
<text x="197.2" y="58.6">150</text>
<text x="100.6" y="65.7">L1</text>
<text x="85.4" y="68.2">L3</text>
<text x="85.4" y="71.3">L</text>
<text x="100.6" y="68.7">10uH</text>
<text x="133.7" y="73.3">L2</text>
<text x="133.7" y="76.3">10uH</text>
<text x="222.6" y="83.4">L4</text>
<text x="222.6" y="86.5">10uH</text>
<text x="100.6" y="98.7">R8</text>
<text x="100.6" y="101.7">47</text>
<text x="133.7" y="98.7">R5</text>
<text x="133.7" y="101.7">4R7</text>
<text x="222.6" y="103.8">D1</text>
<text x="222.6" y="106.8">1N4007SMD</text>
<text x="185.5" y="119">LM78M05CDT</text>
<text x="116.9" y="121.5">R6</text>
<text x="202.8" y="121.5">U1</text>
<text x="116.9" y="129.2">330</text>
<text x="36.1" y="136.8">R11</text>
<text x="48.8" y="136.8">R10</text>
<text x="61.5" y="136.8">R9</text>
<text x="85.4" y="136.8">C12</text>
<text x="100.6" y="136.8">C11</text>
<text x="113.3" y="136.8">R7</text>
<text x="133.7" y="136.8">C3</text>
<text x="148.9" y="136.8">C4</text>
<text x="161.6" y="136.8">C5</text>
<text x="175.3" y="134.2">C13</text>
<text x="222.6" y="134.2">C2</text>
<text x="222.6" y="137.3">100nF</text>
<text x="237.8" y="134.2">C1</text>
<text x="237.8" y="137.3">47uF</text>
<text x="35.6" y="139.3">120</text>
<text x="48.3" y="139.3">120</text>
<text x="61" y="139.3">180</text>
<text x="85.4" y="139.8">100pF</text>
<text x="100.6" y="139.8">1nF</text>
<text x="113.3" y="139.8">68</text>
<text x="133.7" y="139.8">100pF</text>
<text x="148.9" y="139.8">1nF</text>
<text x="161.6" y="139.8">10nF</text>
<text x="175.3" y="141.9">100nF</text>
<text x="73.7" y="177.4">M3</text>
<text x="94" y="177.4">M5</text>
<text x="73.7" y="185">HOLE_M3</text>
<text x="94" y="185">HOLE_M3</text>
<text x="73.7" y="192.7">M4</text>
<text x="94" y="192.7">M6</text>
<text x="73.7" y="200.3">HOLE_M3</text>
<text x="94" y="200.3">HOLE_M3</text>
</g>
<g font-size="2.3">
<text x="141.8" y="42.7">1</text>
<text x="151.7" y="42.7">2</text>
<text x="172.3" y="42.7">1</text>
<text x="182.2" y="42.7">2</text>
<text x="200.2" y="42.7">1</text>
<text x="210.1" y="42.7">2</text>
<text x="235.8" y="42.7">1</text>
<text x="235.8" y="45.3">2</text>
<text x="60.3" y="52.9">1</text>
<text x="68.1" y="52.9">2</text>
<text x="78" y="52.9">1</text>
<text x="83.4" y="52.9">2</text>
<text x="93.3" y="52.9">1</text>
<text x="110.8" y="52.9">G</text>
<text x="118.9" y="49.1" transform="rotate(-90 118.9 49.1)">D</text>
<text x="164.6" y="51.6" transform="rotate(-90 164.6 51.6)">2</text>
<text x="192.6" y="51.6" transform="rotate(-90 192.6 51.6)">2</text>
<text x="60.3" y="55.4">2</text>
<text x="118.9" y="59.3" transform="rotate(-90 118.9 59.3)">S</text>
<text x="80.8" y="64.4" transform="rotate(-90 80.8 64.4)">2</text>
<text x="96" y="61.8" transform="rotate(-90 96 61.8)">2</text>
<text x="132.1" y="60.4">135 mA</text>
<text x="164.6" y="61.6" transform="rotate(-90 164.6 61.6)">1</text>
<text x="192.6" y="61.6" transform="rotate(-90 192.6 61.6)">1</text>
<text x="71.2" y="68">7z,</text>
<text x="71.2" y="70.5">4mm /</text>
<text x="129.1" y="69.4" transform="rotate(-90 129.1 69.4)">2</text>
<text x="71.2" y="73">0,5mm</text>
<text x="96" y="76.8" transform="rotate(-90 96 76.8)">1</text>
<text x="80.8" y="79.3" transform="rotate(-90 80.8 79.3)">1</text>
<text x="218" y="79.6" transform="rotate(-90 218 79.6)">2</text>
<text x="129.1" y="84.4" transform="rotate(-90 129.1 84.4)">1</text>
<text x="96" y="94.8" transform="rotate(-90 96 94.8)">2</text>
<text x="129.1" y="94.8" transform="rotate(-90 129.1 94.8)">2</text>
<text x="218" y="94.6" transform="rotate(-90 218 94.6)">1</text>
<text x="218" y="99.9" transform="rotate(-90 218 99.9)">A</text>
<text x="96" y="104.7" transform="rotate(-90 96 104.7)">1</text>
<text x="129.1" y="104.7" transform="rotate(-90 129.1 104.7)">1</text>
<text x="218" y="110.2" transform="rotate(-90 218 110.2)">C</text>
<text x="113.9" y="124">1</text>
<text x="123.8" y="124">2</text>
<text x="177.4" y="124">2</text>
<text x="207.6" y="124">1</text>
<text x="218" y="130.4" transform="rotate(-90 218 130.4)">2</text>
<text x="233.2" y="130.4" transform="rotate(-90 233.2 130.4)">A</text>
<text x="42.7" y="132.9" transform="rotate(-90 42.7 132.9)">2</text>
<text x="55.4" y="132.9" transform="rotate(-90 55.4 132.9)">2</text>
<text x="68.1" y="132.9" transform="rotate(-90 68.1 132.9)">2</text>
<text x="80.8" y="132.9" transform="rotate(-90 80.8 132.9)">2</text>
<text x="96" y="132.9" transform="rotate(-90 96 132.9)">2</text>
<text x="108.7" y="132.9" transform="rotate(-90 108.7 132.9)">2</text>
<text x="129.1" y="132.9" transform="rotate(-90 129.1 132.9)">2</text>
<text x="144.3" y="132.9" transform="rotate(-90 144.3 132.9)">2</text>
<text x="157" y="132.9" transform="rotate(-90 157 132.9)">2</text>
<text x="172.2" y="132.9" transform="rotate(-90 172.2 132.9)">2</text>
<text x="197.6" y="137.8" transform="rotate(-90 197.6 137.8)">3</text>
<text x="42.7" y="142.8" transform="rotate(-90 42.7 142.8)">1</text>
<text x="55.4" y="142.8" transform="rotate(-90 55.4 142.8)">1</text>
<text x="68.1" y="142.8" transform="rotate(-90 68.1 142.8)">1</text>
<text x="80.8" y="142.8" transform="rotate(-90 80.8 142.8)">1</text>
<text x="96" y="142.8" transform="rotate(-90 96 142.8)">1</text>
<text x="108.7" y="142.8" transform="rotate(-90 108.7 142.8)">1</text>
<text x="129.1" y="142.8" transform="rotate(-90 129.1 142.8)">1</text>
<text x="144.3" y="142.8" transform="rotate(-90 144.3 142.8)">1</text>
<text x="157" y="142.8" transform="rotate(-90 157 142.8)">1</text>
<text x="172.2" y="142.8" transform="rotate(-90 172.2 142.8)">1</text>
<text x="218" y="140.3" transform="rotate(-90 218 140.3)">1</text>
<text x="233.2" y="140.7" transform="rotate(-90 233.2 140.7)">C</text>
<text x="80.6" y="179.9">1</text>
<text x="100.9" y="179.9">1</text>
<text x="206.3" y="189.1">Firma</text>
<text x="277.4" y="189.1">Author</text>
<text x="279.2" y="191.7">Kaklik</text>
<text x="80.6" y="195.1">1</text>
<text x="100.9" y="195.1">1</text>
<text x="206.3" y="201.8">Size</text>
<text x="213.9" y="201.8">Project Name</text>
<text x="252.5" y="201.8">Schematic Name</text>
<text x="286.8" y="201.8">Rev</text>
<text x="206.3" y="209.4">Date:</text>
<text x="208.1" y="204.4">A4</text>
<text x="215.7" y="209.4">Thursday, December 29, 2011</text>
<text x="252" y="209.4">Sheet</text>
<text x="253.8" y="204.4">LNA01</text>
<text x="266.5" y="209.4">1</text>
<text x="274.1" y="209.4">of</text>
<text x="281.8" y="209.4">1</text>
<text x="289.4" y="204.4">A</text>
</g>
<g font-size="2.3" fill="#004080">
<text x="181.7" y="125.6">OUT</text>
<text x="202.2" y="125.6">IN</text>
<text x="199.2" y="133.4" transform="rotate(-90 199.2 133.4)">GND</text>
</g>
</svg>
